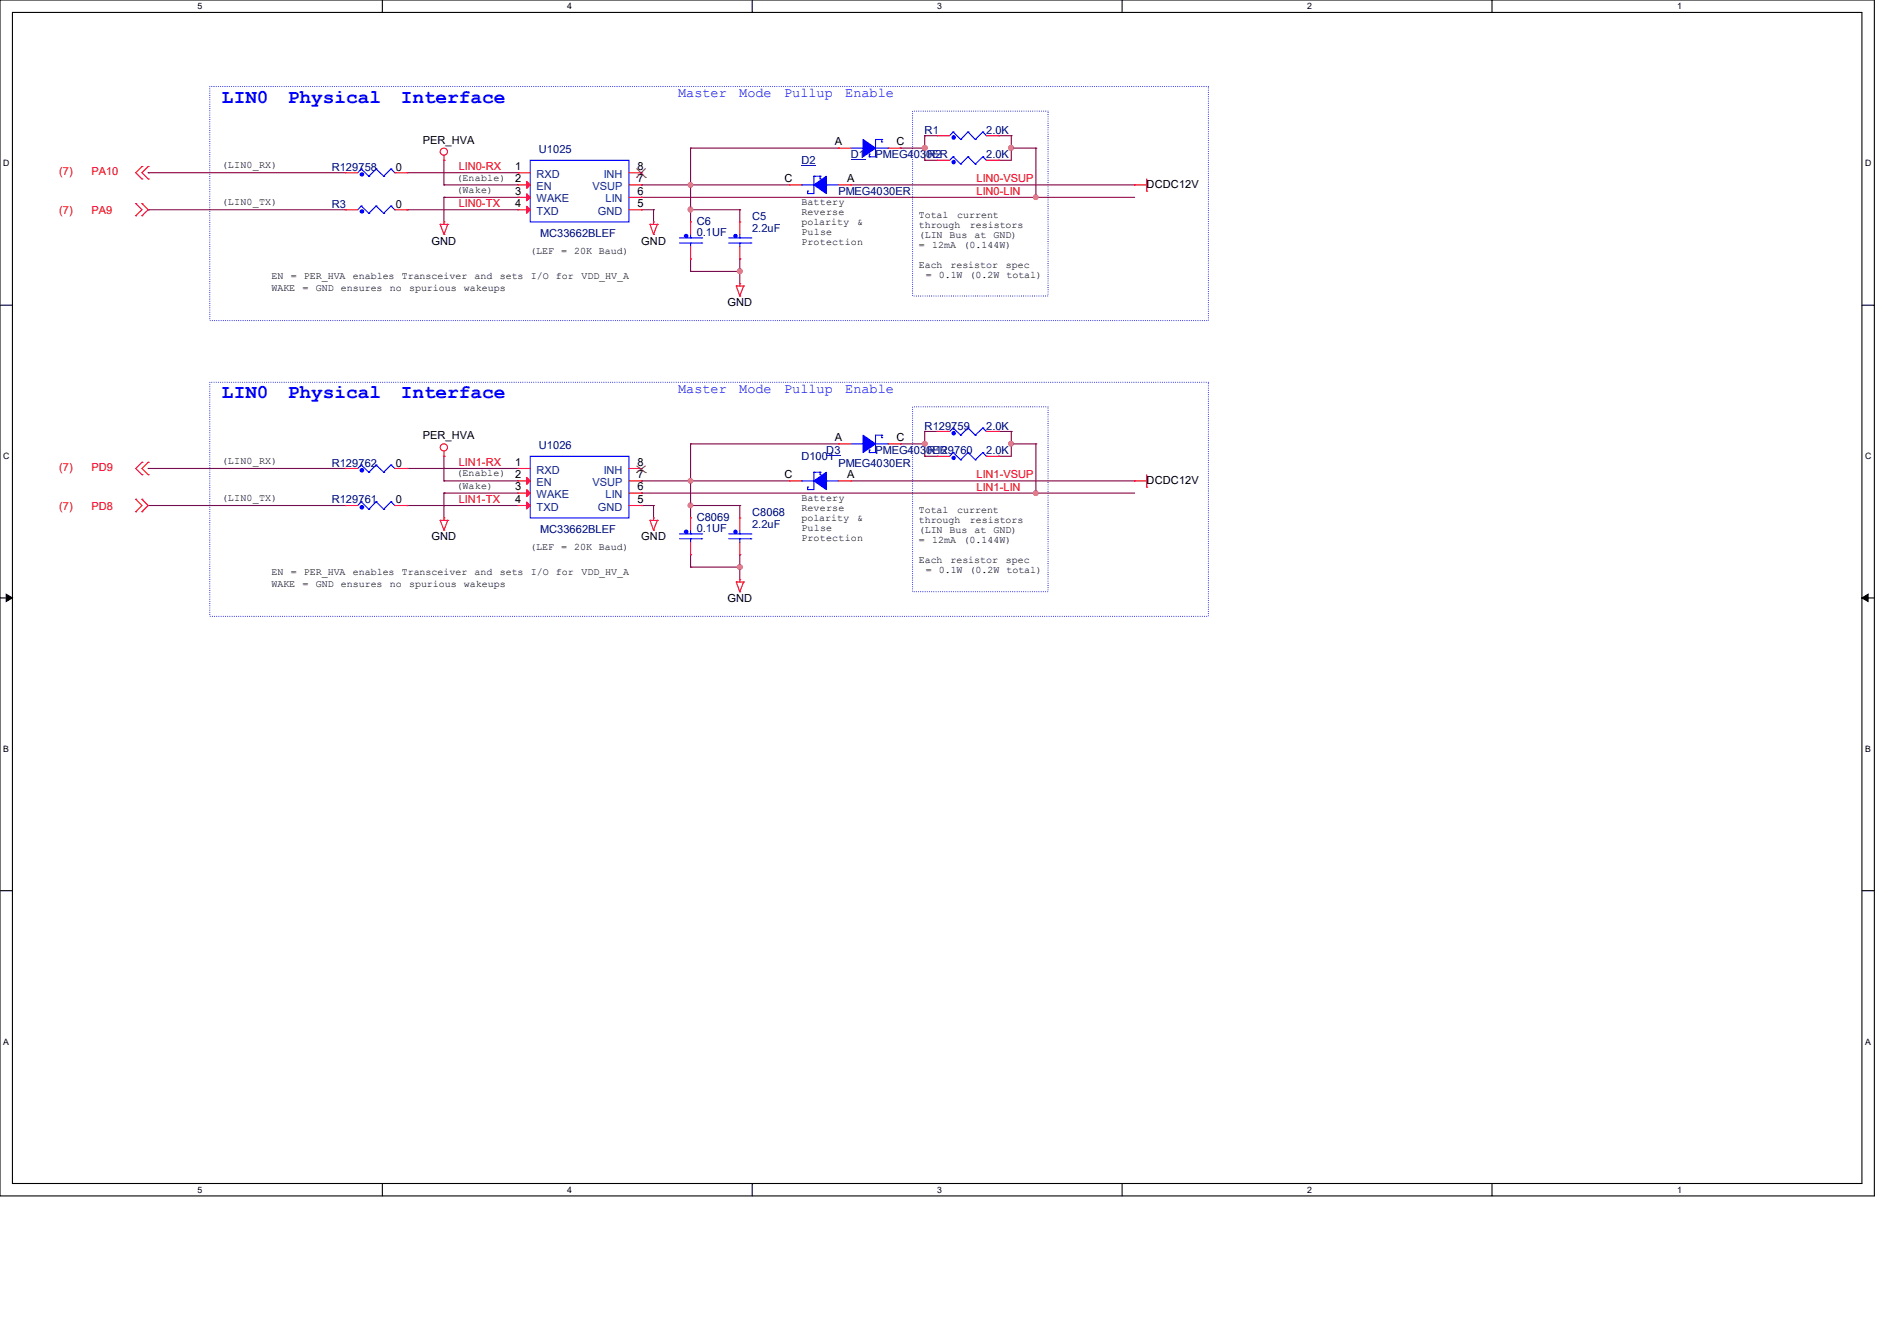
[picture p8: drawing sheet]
<svg xmlns="http://www.w3.org/2000/svg" width="297mm" height="210mm" viewBox="0 0 297 210" stroke-linecap="round" stroke-linejoin="round" font-family="sans-serif">
<path d="M0 0h293.5v187.3h-293.5zM1.9 1.9h289.6v183.4h-289.6z" fill="none" stroke="#000" stroke-width=".17"/>
<g fill="#fff">
<path d="M30.9 .2h.8v1.5h-.8z"/>
<path d="M30.9 185.5h.8v1.6h-.8z"/>
</g>
<path d="M59.9 0v1.9M59.9 185.3v2" fill="none" stroke="#000" stroke-width=".17"/>
<g fill="#fff">
<path d="M88.8 .2h.8v1.5h-.8z"/>
<path d="M88.8 185.5h.8v1.6h-.8z"/>
</g>
<path d="M117.8 0v1.9M117.8 185.3v2" fill="none" stroke="#000" stroke-width=".17"/>
<g fill="#fff">
<path d="M146.7 .2h.8v1.5h-.8z"/>
<path d="M146.7 185.5h.8v1.6h-.8z"/>
</g>
<path d="M175.7 0v1.9M175.7 185.3v2" fill="none" stroke="#000" stroke-width=".17"/>
<g fill="#fff">
<path d="M204.6 .2h.8v1.5h-.8z"/>
<path d="M204.6 185.5h.8v1.6h-.8z"/>
</g>
<path d="M233.6 0v1.9M233.6 185.3v2" fill="none" stroke="#000" stroke-width=".17"/>
<g fill="#fff">
<path d="M262.6 .2h.7v1.5h-.7z"/>
<path d="M262.6 185.5h.7v1.6h-.7z"/>
<path d="M.5 24.8h1v1.6h-1z"/>
<path d="M292 24.8h1v1.6h-1z"/>
<path d="M.5 70.7h1v1.5h-1z"/>
<path d="M292 70.7h1v1.5h-1z"/>
</g>
<path d="M0 47.8h1.9M291.5 47.8h2" fill="none" stroke="#000" stroke-width=".17"/>
<g fill="#fff">
<path d="M.5 116.5h.9v1.6h-.9z"/>
<path d="M292 116.5h.9v1.6h-.9z"/>
</g>
<path d="M0 93.6h1.9M291.5 93.6h2" fill="none" stroke="#000" stroke-width=".17"/>
<path d="M1 93l.9 .6-.9 .6zM291.5 93.6l1-.6v1.2z" fill="#000" stroke="#000" stroke-width=".16"/>
<g fill="#fff">
<path d="M.5 162.4h.9v1.5h-.9z"/>
<path d="M292 162.4h.9v1.5h-.9z"/>
</g>
<path d="M0 139.5h1.9M291.5 139.5h2" fill="none" stroke="#000" stroke-width=".17"/>
<path d="M32.9 13.5h156.3v36.7h-156.3zM142.9 17.4h21.2v29h-21.2zM32.9 59.9h156.3v36.6h-156.3zM142.9 63.7h21.2v29h-21.2z" fill="none" stroke="#00f" stroke-width=".17" stroke-dasharray="0 .3"/>
<g fill="none" stroke="#800040" stroke-width=".17">
<path d="M23.2 32.9h.1M23.2 27.1h.1M23.2 32.9h30.9M23.2 27.1h30.9M63.7 32.9h.1M63.7 32.9h17.4M63.7 27.1h17.4M69.5 29h.1M69.5 30.9h.1M69.5 25.1h.1M69.5 29h11.6M69.5 30.9h11.6"/>
<path d="M69.5 25.1v3.9M69.5 30.9v3.9M81.1 27.1h.1M100.4 29h.1M100.4 32.9h.1M100.4 30.9h.1M100.4 29h23.2M100.4 30.9h77.2M100.4 32.9h1.9M102.3 32.9h.1M102.3 32.9v1.9M108.1 29h.1"/>
<path d="M108.1 23.2h.1M108.1 32.9h.1M108.1 23.2h23.2M108.1 23.2v11.6M108.1 32.9h7.7M115.8 32.9h.1M115.8 32.9v1.9M131.3 23.2h.1M133.2 29h44.4M140.9 23.2h.1M140.9 23.2h3.9M144.8 23.2h.1"/>
<path d="M144.8 21.3h.1M144.8 25.1h.1M144.8 21.3h1.9M144.8 21.3v3.8M144.8 25.1h1.9M156.4 21.3h.1M156.4 25.1h.1M156.4 21.3h1.9M158.3 23.2h.1M158.3 21.3h.1M158.3 21.3v3.8h-1.9M158.3 23.2h3.9"/>
<path d="M162.2 30.9h.1M162.2 23.2h.1M162.2 23.2v7.7M177.6 29h.1M108.1 42.5h.1M108.1 40.6h.1M108.1 40.6v1.9M108.1 42.5h7.7M115.8 40.6h.1M115.8 42.5h.1M115.8 40.6v3.8M23.2 79.2h.1"/>
<path d="M23.2 73.4h.1M23.2 79.2h30.9M23.2 73.4h30.9M63.7 79.2h.1M63.7 79.2h17.4M63.7 73.4h17.4M69.5 75.3h.1M69.5 77.2h.1M69.5 71.5h.1M69.5 71.5v3.8M69.5 77.2v3.9M69.5 75.3h11.6"/>
<path d="M69.5 77.2h11.6M81.1 73.4h.1M100.4 75.3h.1M100.4 79.2h.1M100.4 77.2h.1M100.4 75.3h23.2M100.4 77.2h77.2M100.4 79.2h1.9M102.3 79.2h.1M102.3 79.2v1.9M108.1 75.3h.1M108.1 69.5h.1"/>
<path d="M108.1 79.2h.1M108.1 69.5v11.6M108.1 69.5h23.2M108.1 79.2h7.7M115.8 79.2h.1M115.8 79.2v1.9M131.3 69.5h.1M133.2 75.3h44.4M140.9 69.5h.1M140.9 69.5h3.9M144.8 69.5h.1M144.8 67.6h.1"/>
<path d="M144.8 71.5h.1M144.8 67.6v3.9M144.8 67.6h1.9M144.8 71.5h1.9M156.4 67.6h.1M156.4 71.5h.1M156.4 67.6h1.9M158.3 69.5h.1M158.3 67.6h.1M158.3 67.6v3.9h-1.9M158.3 69.5h3.9M162.2 77.2h.1"/>
<path d="M162.2 69.5h.1M162.2 69.5v7.7M177.6 75.3h.1M108.1 88.8h.1M108.1 86.9h.1M108.1 86.9v1.9M108.1 88.8h7.7M115.8 86.9h.1M115.8 88.8h.1M115.8 86.9v3.9"/>
</g>
<g fill="#f0f" stroke="#f0f" stroke-width=".17">
<circle cx="144.8" cy="23.2" r=".38"/>
<circle cx="158.3" cy="23.2" r=".38"/>
<circle cx="108.1" cy="29" r=".37"/>
<circle cx="115.8" cy="42.5" r=".38"/>
<circle cx="108.1" cy="32.8" r=".37"/>
<circle cx="162.2" cy="30.9" r=".36"/>
<circle cx="158.3" cy="69.5" r=".37"/>
<circle cx="144.8" cy="69.5" r=".37"/>
<circle cx="108.1" cy="75.3" r=".36"/>
<circle cx="115.8" cy="88.8" r=".37"/>
<circle cx="108.1" cy="79.1" r=".36"/>
<circle cx="162.1" cy="77.2" r=".37"/>
</g>
<g fill="none" stroke="#f00" stroke-width=".17">
<path d="M21.3 31.9h.1M21.3 33.8h.1M21.3 31.9l.9 1-.9 .9M22.2 26.1h.1M22.2 28h.1M22.2 33.8h.1M22.2 31.9h.1M22.2 26.1l-.9 1 .9 .9M22.2 31.9l1 1-1 .9M23.2 26.1h.1M23.2 28h.1M23.2 26.1l-1 1 1 .9"/>
<path d="M54.1 27.1h.1M54.1 32.9h.1M54.1 27.1h1.9M54.1 32.9h1.9M61.8 27.1h1.9M61.8 32.9h1.9M63.7 27.1h.1M63.7 32.9h.1M68.9 35.1h.1M68.9 35.1h1.2M68.9 35.1l.6 1.6M69.5 25.1h.1"/>
<path d="M69.5 34.8h.1M69.5 36.7h.1M69.5 24.3v.8M69.5 34.8v.3M70.1 35.1h.1M70.1 35.1l-.6 1.6M81.1 27.1h.1M81.1 29h.1M81.1 30.9h.1M81.1 32.9h.1M81.1 29h1.9M81.1 27.1h1.9"/>
<path d="M81.1 30.9h1.9M81.1 32.9h1.9M98.5 29h1.9M98.5 27.1h1.9M98.5 30.9h1.9M98.5 32.9h1.9M100.4 32.9h.1M100.4 30.9h.1M100.4 29h.1M100.4 27.1h.1M101.8 35.1h.1M101.8 35.1h1.1"/>
<path d="M101.8 35.1l.5 1.6M102.3 34.8h.1M102.3 36.7h.1M102.3 34.8v.3M102.9 35.1h.1M102.9 35.1l-.6 1.6M108.1 34.8h.1M108.1 34.8v1.9M108.1 38.6v2M115.8 34.8h.1M115.8 34.8v1.9M115.8 38.6v2"/>
<path d="M123.6 29h.1M123.6 29h1.9M131.3 23.2h.1M131.3 29h1.9M131.3 23.2h1.9M133.2 29h.1M139 23.2h1.9M140.9 23.2h.1M146.7 21.3h.1M146.7 25.1h.1M146.7 21.3h2M146.7 25.1h2"/>
<path d="M154.4 21.3h2M154.4 25.1h2M156.4 21.3h.1M156.4 25.1h.1M177.6 29h.1M177.6 29h1.9M179.5 29.9h.1M179.5 28v1.9M108.1 40.6h.1M115.3 44.8h.1M115.3 44.8h1.1M115.3 44.8l.5 1.6"/>
<path d="M115.8 44.4h.1M115.8 46.4h.1M115.8 40.6h.1M115.8 44.4v.4M116.4 44.8h.1M116.4 44.8l-.6 1.6M21.3 78.2h.1M21.3 78.2l.9 1-.9 .9M22.2 72.4h.1M22.2 74.3h.1M22.2 78.2h.1M22.2 72.4l-.9 1 .9 .9"/>
<path d="M22.2 78.2l1 1-1 .9M23.2 72.4h.1M23.2 74.3h.1M23.2 72.4l-1 1 1 .9M54.1 73.4h.1M54.1 79.2h.1M54.1 73.4h1.9M54.1 79.2h1.9M61.8 73.4h1.9M61.8 79.2h1.9M63.7 73.4h.1M63.7 79.2h.1"/>
<path d="M69.5 71.5h.1M69.5 70.7v.8M81.1 73.4h.1M81.1 75.3h.1M81.1 77.2h.1M81.1 79.2h.1M81.1 75.3h1.9M81.1 73.4h1.9M81.1 77.2h1.9M81.1 79.2h1.9M98.5 75.3h1.9M98.5 73.4h1.9"/>
<path d="M98.5 77.2h1.9M98.5 79.2h1.9M100.4 79.2h.1M100.4 77.2h.1M100.4 75.3h.1M100.4 73.4h.1M123.6 75.3h.1M123.6 75.3h1.9M131.3 69.5h.1M131.3 75.3h1.9M131.3 69.5h1.9M133.2 75.3h.1"/>
<path d="M139 69.5h1.9M140.9 69.5h.1M146.7 71.5h.1M146.7 67.6h.1M146.7 71.5h2M146.7 67.6h2M154.4 71.5h2M154.4 67.6h2M156.4 71.5h.1M156.4 67.6h.1M177.6 75.3h.1M177.6 75.3h1.9"/>
<path d="M179.5 76.3h.1M179.5 74.3v2M21.3 80.1h.1M22.2 80.1h.1M68.9 81.5h.1M68.9 81.5h1.2M68.9 81.5l.6 1.5M69.5 81.1h.1M69.5 83h.1M69.5 81.1v.4M70.1 81.5h.1M70.1 81.5l-.6 1.5"/>
<path d="M101.8 81.5h.1M101.8 81.5h1.1M101.8 81.5l.5 1.5M102.3 81.1h.1M102.3 83h.1M102.3 81.1v.4M102.9 81.5h.1M102.9 81.5l-.6 1.5M108.1 81.1h.1M108.1 86.9h.1M108.1 81.1v1.9M108.1 85v1.9"/>
<path d="M115.3 91.1h.1M115.3 91.1h1.1M115.3 91.1l.5 1.6M115.8 90.8h.1M115.8 92.7h.1M115.8 81.1h.1M115.8 86.9h.1M115.8 81.1v1.9M115.8 85v1.9M115.8 90.8v.3M116.4 91.1h.1M116.4 91.1l-.6 1.6"/>
<circle cx="69.5" cy="23.7" r=".56"/>
<circle cx="69.5" cy="70.1" r=".56"/>
</g>
<g fill="none" stroke="#00f" stroke-width=".17">
<path d="M56.6 26.5h.1M56.6 32.3h.1M56.6 26.5l-.6 .6M56.6 26.5l1.1 1.1M56.6 32.3l-.6 .6M56.6 32.3l1.1 1.1M57.7 27.6h.1M57.7 33.4h.1M58.9 26.5h.1M58.9 32.3h.1M58.9 26.5l-1.2 1.1M58.9 26.5l1.2 1.1"/>
<path d="M58.9 32.3l-1.2 1.1M58.9 32.3l1.2 1.1M60.1 27.6h.1M60.1 33.4h.1M61.2 26.5h.1M61.2 32.3h.1M61.2 26.5l-1.1 1.1M61.2 26.5l.6 .6M61.2 32.3l-1.1 1.1M61.2 32.3l.6 .6M61.8 27.1h.1M61.8 32.9h.1"/>
<path d="M83 25.1h15.5v9.7h-15.5zM106.4 38.1h3.5M106.4 37.3h3.5M108.1 38.1h.1M108.1 37.3h.1M108.1 36.7v.6M108.1 38.1v.5M109.9 38.1h.1M109.9 37.3h.1M114.1 38.1h3.5M114.1 37.3h3.5M115.8 38.1h.1"/>
<path d="M115.8 37.3h.1M115.8 36.7v.6M115.8 38.1v.5M117.6 38.1h.1M117.6 37.3h.1M125.5 29h.1M125.5 29h1.9M126.4 30.3h.1M126.4 29.9h.1M126.4 29.9v.4M127.4 27.6h.1M127.4 27.6v2.7h-1"/>
<path d="M127.4 27.6h1M128.4 27.6h.1M128.4 28h.1M128.4 27.6v.4M129.4 29h.1M129.4 29h1.9M133.2 23.2h1.9M135.1 23.2h.1M136.1 24.6h.1M136.1 24.1h.1M136.1 24.6h1M136.1 24.1v.5"/>
<path d="M137.1 24.6h.1M137.1 23.2h1.9M138 21.8h.1M138 22.2h.1M138 21.8h-.9v2.8M138 21.8v.4M139 23.2h.1M149.2 20.7h.1M149.2 24.6h.1M149.2 20.7l-.5 .6M149.2 20.7l1.2 1.1M149.2 24.6l-.5 .5"/>
<path d="M149.2 24.6l1.2 1.1M150.4 21.8h.1M150.4 25.7h.1M151.6 20.7h.1M151.6 24.6h.1M151.6 20.7l-1.2 1.1M151.6 20.7l1.1 1.1M151.6 24.6l-1.2 1.1M151.6 24.6l1.1 1.1M152.7 21.8h.1M152.7 25.7h.1M153.9 20.7h.1"/>
<path d="M153.9 24.6h.1M153.9 20.7l-1.2 1.1M153.9 20.7l.5 .6M153.9 24.6l-1.2 1.1M153.9 24.6l.5 .5M154.4 21.3h.1M154.4 25.1h.1M56.6 72.8h.1M56.6 78.6h.1M56.6 72.8l-.6 .6M56.6 72.8l1.1 1.2M56.6 78.6l-.6 .6"/>
<path d="M56.6 78.6l1.1 1.2M57.7 74h.1M57.7 79.8h.1M58.9 72.8h.1M58.9 78.6h.1M58.9 72.8l-1.2 1.2M58.9 72.8l1.2 1.2M58.9 78.6l-1.2 1.2M58.9 78.6l1.2 1.2M60.1 74h.1M60.1 79.8h.1M61.2 72.8h.1"/>
<path d="M61.2 78.6h.1M61.2 72.8l-1.1 1.2M61.2 72.8l.6 .6M61.2 78.6l-1.1 1.2M61.2 78.6l.6 .6M61.8 73.4h.1M61.8 79.2h.1M83 71.5h15.5v9.6h-15.5zM125.5 75.3h.1M125.5 75.3h1.9M126.4 76.7h.1M126.4 76.3h.1"/>
<path d="M126.4 76.3v.4M127.4 74h.1M127.4 74v2.7h-1M127.4 74h1M128.4 74h.1M128.4 74.3h.1M128.4 74v.3M129.4 75.3h.1M129.4 75.3h1.9M133.2 69.5h1.9M135.1 69.5h.1M136.1 70.9h.1"/>
<path d="M136.1 70.5h.1M136.1 70.5v.4M136.1 70.9h1M137.1 70.9h.1M137.1 69.5h1.9M138 68.2h.1M138 68.5h.1M138 68.2h-.9v2.7M138 68.2v.3M139 69.5h.1M149.2 70.9h.1M149.2 67h.1"/>
<path d="M149.2 70.9l-.5 .6M149.2 70.9l1.2 1.1M149.2 67l-.5 .6M149.2 67l1.2 1.2M150.4 72h.1M150.4 68.2h.1M151.6 70.9h.1M151.6 67h.1M151.6 70.9l-1.2 1.1M151.6 70.9l1.1 1.1M151.6 67l-1.2 1.2M151.6 67l1.1 1.2"/>
<path d="M152.7 72h.1M152.7 68.2h.1M153.9 70.9h.1M153.9 67h.1M153.9 70.9l-1.2 1.1M153.9 70.9l.5 .6M153.9 67l-1.2 1.2M153.9 67l.5 .6M154.4 71.5h.1M154.4 67.6h.1M106.4 84.4h3.5M106.4 83.6h3.5"/>
<path d="M108.1 84.4h.1M108.1 83.6h.1M108.1 83v.6M108.1 84.4v.6M109.9 84.4h.1M109.9 83.6h.1M114.1 84.4h3.5M114.1 83.6h3.5M115.8 84.4h.1M115.8 83.6h.1M115.8 83v.6M115.8 84.4v.6"/>
<path d="M117.6 84.4h.1M117.6 83.6h.1"/>
</g>
<g fill="#f00" stroke="#f00" stroke-width=".17">
<path d="M82.5 74.8l.5 .5-.5 .6z"/>
<path d="M82.5 76.7l.5 .5-.5 .6z"/>
<path d="M82.5 78.6l.5 .6-.5 .5z"/>
<path d="M82.5 28.4l.5 .6-.5 .5z"/>
<path d="M82.5 30.4l.5 .5-.5 .6z"/>
<path d="M82.5 32.3l.5 .6-.5 .5z"/>
</g>
<path d="M99.7 27.8h.1M99.7 26.4l1.4 1.4M101.1 27.8h.1M101.1 26.4l-1.4 1.4M99.7 74h.1M99.7 72.9l1.4 1.1M101.1 74h.1M101.1 72.9l-1.4 1.1" fill="none" stroke="#804000" stroke-width=".16"/>
<g fill="#00f" stroke="#00f" stroke-width=".17">
<path d="M135.1 21.8l2 1.4-2 1.4z" fill-rule="evenodd"/>
<path d="M127.4 75.3l2-1.3v2.7z" fill-rule="evenodd"/>
<path d="M135.1 68.2l2 1.3-2 1.4z" fill-rule="evenodd"/>
<path d="M127.4 29l2-1.4v2.7z" fill-rule="evenodd"/>
<circle cx="56.7" cy="73.6" r=".28"/>
<circle cx="115.1" cy="83.3" r=".27"/>
<circle cx="56.7" cy="27.3" r=".27"/>
<circle cx="149.3" cy="21.5" r=".27"/>
<circle cx="56.7" cy="79.4" r=".28"/>
<circle cx="115.1" cy="37" r=".25"/>
<circle cx="107.4" cy="83.3" r=".28"/>
<circle cx="149.3" cy="71.7" r=".25"/>
<circle cx="149.3" cy="25.4" r=".27"/>
<circle cx="56.7" cy="33.1" r=".27"/>
<circle cx="107.4" cy="37" r=".27"/>
<circle cx="149.3" cy="67.8" r=".27"/>
</g>
<path d="M125.5 26h2.2M133.2 25h2.3M129.4 71.4h2.2" fill="none" stroke="#000080" stroke-width=".16"/>
<g font-size="3" fill="#00f">
<text x="34.8" y="16.1">LIN0</text>
<text x="45.1" y="16.1">Physical</text>
<text x="62.7" y="16.1">Interface</text>
<text x="34.8" y="62.4">LIN0</text>
<text x="45.1" y="62.4">Physical</text>
<text x="62.7" y="62.4">Interface</text>
</g>
<g font-size="2.1" fill="#00f">
<text x="106.2" y="15.2">Master</text>
<text x="115.7" y="15.2">Mode</text>
<text x="122.8" y="15.2">Pullup</text>
<text x="132.3" y="15.2">Enable</text>
<text x="106.2" y="61.5">Master</text>
<text x="115.7" y="61.5">Mode</text>
<text x="122.8" y="61.5">Pullup</text>
<text x="132.3" y="61.5">Enable</text>
</g>
<g font-size="1.7">
<text x="66.2" y="22.5">PER_HVA</text>
<text x="130.7" y="22.8">A</text>
<text x="140.4" y="22.8">C</text>
<text x="62" y="26.7">0</text>
<text x="80.7" y="26.6">1</text>
<text x="80.7" y="28.5">2</text>
<text x="99.8" y="28.5">7</text>
<text x="99.8" y="26.6">8</text>
<text x="122.8" y="28.5">C</text>
<text x="132.6" y="28.5">A</text>
<text x="179.5" y="29.4">DCDC12V</text>
<text x="62" y="32.5">0</text>
<text x="80.7" y="30.5">3</text>
<text x="80.7" y="32.4">4</text>
<text x="99.8" y="32.4">5</text>
<text x="99.8" y="30.5">6</text>
<text x="67.6" y="38.3">GND</text>
<text x="100.4" y="38.3">GND</text>
<text x="113.9" y="48">GND</text>
<text x="66.2" y="68.8">PER_HVA</text>
<text x="130.7" y="69.1">A</text>
<text x="140.4" y="69.1">C</text>
<text x="62" y="73.1">0</text>
<text x="80.7" y="72.9">1</text>
<text x="80.7" y="74.9">2</text>
<text x="80.7" y="76.8">3</text>
<text x="99.8" y="76.8">6</text>
<text x="99.8" y="74.9">7</text>
<text x="99.8" y="72.9">8</text>
<text x="122.8" y="74.9">C</text>
<text x="132.6" y="74.9">A</text>
<text x="179.5" y="75.7">DCDC12V</text>
<text x="62" y="78.8">0</text>
<text x="80.7" y="78.7">4</text>
<text x="99.8" y="78.7">5</text>
<text x="67.6" y="84.6">GND</text>
<text x="100.4" y="84.6">GND</text>
<text x="113.9" y="94.3">GND</text>
</g>
<g font-size="1.7" fill="#000080">
<text x="144.8" y="20.9">R1</text>
<text x="154.4" y="20.9">2.0K</text>
<text x="51.9" y="26.7">R129758</text>
<text x="84.4" y="24">U1025</text>
<text x="125.5" y="25.7">D2</text>
<text x="133.2" y="24.8">D1</text>
<text x="137.1" y="24.8">PMEG4030ER</text>
<text x="145.2" y="24.8">R2</text>
<text x="154.4" y="24.8">2.0K</text>
<text x="51.9" y="32.5">R3</text>
<text x="109.1" y="35.2">C6</text>
<text x="117.8" y="34.5">C5</text>
<text x="131.3" y="30.6">PMEG4030ER</text>
<text x="84.6" y="37.1">MC33662BLEF</text>
<text x="109.1" y="37">0.1UF</text>
<text x="117.8" y="36.4">2.2uF</text>
<text x="84.4" y="70.4">U1026</text>
<text x="129.4" y="71.1">D3</text>
<text x="137.1" y="71.1">PMEG4030ER</text>
<text x="144.8" y="67.3">R129759</text>
<text x="145.2" y="71.1">R129760</text>
<text x="154.4" y="71.1">2.0K</text>
<text x="154.4" y="67.3">2.0K</text>
<text x="51.9" y="73.1">R129762</text>
<text x="125.5" y="72.1">D1001</text>
<text x="131.3" y="73.1">PMEG4030ER</text>
<text x="51.9" y="78.8">R129761</text>
<text x="84.6" y="83.5">MC33662BLEF</text>
<text x="109.1" y="81.5">C8069</text>
<text x="109.1" y="83.3">0.1UF</text>
<text x="117.8" y="80.8">C8068</text>
<text x="117.8" y="82.7">2.2uF</text>
</g>
<g font-size="1.7" fill="#f00">
<text x="9.3" y="27.5">(7)</text>
<text x="14.3" y="27.5">PA10</text>
<text x="71.8" y="26.7">LIN0-RX</text>
<text x="152.9" y="28.6">LIN0-VSUP</text>
<text x="9.3" y="33.5">(7)</text>
<text x="14.3" y="33.5">PA9</text>
<text x="71.8" y="32.5">LIN0-TX</text>
<text x="152.9" y="30.5">LIN0-LIN</text>
<text x="9.3" y="73.8">(7)</text>
<text x="14.3" y="73.8">PD9</text>
<text x="71.8" y="73">LIN1-RX</text>
<text x="152.9" y="74.9">LIN1-VSUP</text>
<text x="152.9" y="76.8">LIN1-LIN</text>
<text x="9.3" y="79.8">(7)</text>
<text x="14.3" y="79.8">PD8</text>
<text x="71.8" y="78.8">LIN1-TX</text>
</g>
<g font-size="1.7" fill="#004080">
<text x="84" y="27.9">RXD</text>
<text x="84" y="29.8">EN</text>
<text x="92.8" y="29.8">VSUP</text>
<text x="94.5" y="27.9">INH</text>
<text x="84" y="31.7">WAKE</text>
<text x="84" y="33.7">TXD</text>
<text x="93.6" y="33.7">GND</text>
<text x="94.8" y="31.7">LIN</text>
<text x="84" y="74.2">RXD</text>
<text x="84" y="76.1">EN</text>
<text x="92.8" y="76.1">VSUP</text>
<text x="94.5" y="74.2">INH</text>
<text x="84" y="78">WAKE</text>
<text x="84" y="80">TXD</text>
<text x="93.6" y="80">GND</text>
<text x="94.8" y="78">LIN</text>
</g>
<g font-size="1.6">
<text x="34.8" y="26.3">(LIN0_RX)</text>
<text x="71.5" y="28.3">(Enable)</text>
<text x="34.8" y="32.1">(LIN0_TX)</text>
<text x="71.5" y="30.2">(Wake)</text>
<text x="125.5" y="32.1">Battery</text>
<text x="125.5" y="33.7">Reverse</text>
<text x="125.5" y="35.3">polarity</text>
<text x="134.2" y="35.3">&amp;</text>
<text x="143.8" y="34.1">Total</text>
<text x="143.8" y="35.6">through</text>
<text x="149.9" y="34.1">current</text>
<text x="151.8" y="35.6">resistors</text>
<text x="83" y="39.8">(LEF = 20K Baud)</text>
<text x="125.5" y="36.8">Pulse</text>
<text x="125.5" y="38.4">Protection</text>
<text x="143.8" y="37.2">(LIN Bus at GND)</text>
<text x="143.8" y="38.8">=</text>
<text x="143.8" y="41.9">Each</text>
<text x="146" y="38.8">12mA</text>
<text x="148.8" y="41.9">resistor</text>
<text x="150.9" y="38.8">(0.144W)</text>
<text x="157.5" y="41.9">spec</text>
<text x="42.5" y="45.6">WAKE</text>
<text x="42.5" y="43.7">EN</text>
<text x="45.5" y="43.7">=</text>
<text x="47.4" y="45.6">=</text>
<text x="47.6" y="43.7">PER_HVA</text>
<text x="49.4" y="45.6">GND</text>
<text x="53.4" y="45.6">ensures</text>
<text x="55.2" y="43.7">enables</text>
<text x="61" y="45.6">no</text>
<text x="62.9" y="43.7">Transceiver</text>
<text x="64" y="45.6">spurious</text>
<text x="72.6" y="45.6">wakeups</text>
<text x="74.3" y="43.7">and</text>
<text x="78.2" y="43.7">sets</text>
<text x="83.1" y="43.7">I/O</text>
<text x="87" y="43.7">for</text>
<text x="91" y="43.7">VDD_HV_A</text>
<text x="144.9" y="43.5">= 0.1W (0.2W total)</text>
<text x="34.8" y="72.7">(LIN0_RX)</text>
<text x="71.5" y="76.5">(Wake)</text>
<text x="71.5" y="74.6">(Enable)</text>
<text x="34.8" y="78.4">(LIN0_TX)</text>
<text x="125.5" y="78.4">Battery</text>
<text x="125.5" y="80">Reverse</text>
<text x="125.5" y="81.6">polarity</text>
<text x="125.5" y="83.1">Pulse</text>
<text x="134.2" y="81.6">&amp;</text>
<text x="143.8" y="80.4">Total</text>
<text x="143.8" y="82">through</text>
<text x="143.8" y="83.5">(LIN Bus at GND)</text>
<text x="149.9" y="80.4">current</text>
<text x="151.8" y="82">resistors</text>
<text x="83" y="86.2">(LEF = 20K Baud)</text>
<text x="125.5" y="84.7">Protection</text>
<text x="143.8" y="85.1">=</text>
<text x="143.8" y="88.2">Each</text>
<text x="144.9" y="89.8">= 0.1W (0.2W total)</text>
<text x="146" y="85.1">12mA</text>
<text x="148.8" y="88.2">resistor</text>
<text x="150.9" y="85.1">(0.144W)</text>
<text x="157.5" y="88.2">spec</text>
<text x="42.5" y="92">WAKE</text>
<text x="42.5" y="90">EN</text>
<text x="45.5" y="90">=</text>
<text x="47.4" y="92">=</text>
<text x="47.6" y="90">PER_HVA</text>
<text x="49.4" y="92">GND</text>
<text x="53.4" y="92">ensures</text>
<text x="55.2" y="90">enables</text>
<text x="61" y="92">no</text>
<text x="62.9" y="90">Transceiver</text>
<text x="64" y="92">spurious</text>
<text x="72.6" y="92">wakeups</text>
<text x="74.3" y="90">and</text>
<text x="78.2" y="90">sets</text>
<text x="83.1" y="90">I/O</text>
<text x="87" y="90">for</text>
<text x="91" y="90">VDD_HV_A</text>
</g>
<g font-size="1.4">
<text x="30.9" y="1.4">5</text>
<text x="88.8" y="1.4">4</text>
<text x="146.7" y="1.4">3</text>
<text x="204.6" y="1.4">2</text>
<text x="262.6" y="1.4">1</text>
<text x=".5" y="26.1">D</text>
<text x="292" y="26.1">D</text>
<text x=".5" y="71.9">C</text>
<text x="292" y="71.9">C</text>
<text x=".5" y="117.8">B</text>
<text x="292" y="117.8">B</text>
<text x=".5" y="163.6">A</text>
<text x="292" y="163.6">A</text>
<text x="30.9" y="186.8">5</text>
<text x="88.8" y="186.8">4</text>
<text x="146.7" y="186.8">3</text>
<text x="204.6" y="186.8">2</text>
<text x="262.6" y="186.8">1</text>
</g>
</svg>
